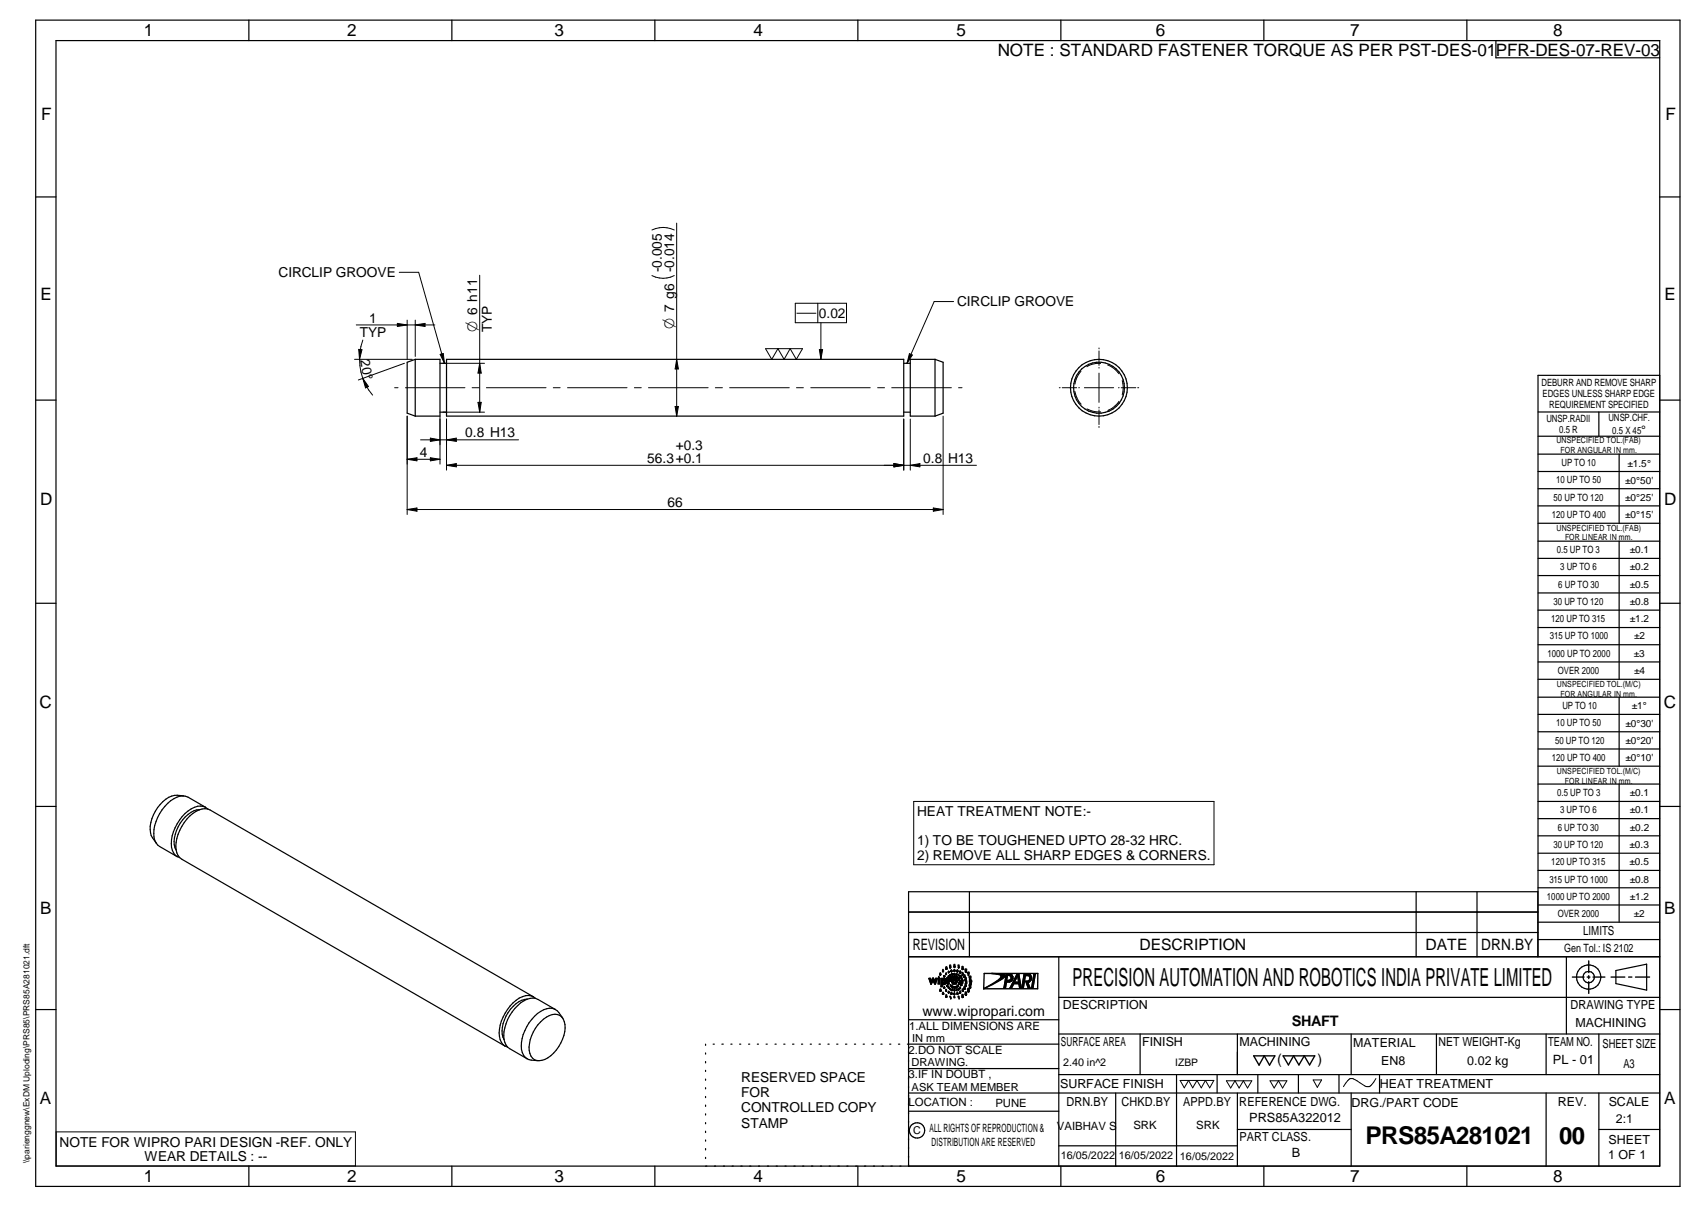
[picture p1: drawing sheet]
<svg xmlns="http://www.w3.org/2000/svg" width="420mm" height="297mm" viewBox="0 0 420 297" stroke-linecap="round" stroke-linejoin="round" font-family="sans-serif">
<g fill="none" stroke="#000" stroke-width=".3">
<path d="M8.8 5h405v287h-405zM13.8 10h395v277h-395zM61.3 5v5M111.3 5v5M161.3 5v5M211.3 5v5M261.3 5v5M311.3 5v5M361.3 5v5M368.4 10v4.2h40.4M8.8 48.5h5M408.8 48.5h5"/>
<path d="M8.8 98.5h5M102.3 88.4h6.1v14h-6.1M102.3 88.4l-2 .8v12.5l2 .7M102.3 88.4v14M108.4 89.4h1.6M110 88.4h112.6v14h-112.6zM222.6 89.4h1.6M230.3 88.4h-6.1v14h6.1M230.3 88.4v14M230.3 88.4l2 .8v12.5l-2 .7M408.8 98.5h5M408.8 92.4h-30v143.1"/>
<path d="M108.4 101.4h1.6M222.6 101.4h1.6M378.8 101.4h30M378.8 107.4h30M378.8 111.8h30M378.8 116h30M393.8 101.4v6M398.8 111.8v17M378.8 120.3h30M378.8 124.5h30M378.8 128.8h30M378.8 133.2h30"/>
<path d="M378.8 137.4h30M398.8 133.2v34M8.8 148.5h5M378.8 141.6h30M378.8 145.9h30M378.8 150.2h30M378.8 154.4h30M378.8 158.7h30M408.8 148.5h5M378.8 162.9h30M378.8 167.2h30M378.8 171.6h30"/>
<path d="M378.8 175.8h30M398.8 171.6v17M8.8 198.5h5M45.3 195.9a5.8 5.8 0 0 0-6.5 2.9 8.1 8.1 0 0 0-1.6 6.9l1.6 2.2 4.8 2.9M49.1 199.3a7.2 7.2 0 0 0-5.6 5.1 5.5 5.5 0 0 0-.1 4.8M50.6 198.7a3.9 3.9 0 0 0-4.3 .9 10.7 10.7 0 0 0-4.1 8.9 3.4 3.4 0 0 0 1.4 2.3M50.6 198.7l.6 .4M50.6 198.7l-4.3-2.5a5.1 5.1 0 0 0-5.7 2.3 9.9 9.9 0 0 0-2.5 8.3l.3 .6M51.2 199.1a6.3 6.3 0 0 0-5.8 3.3 9.1 9.1 0 0 0-1.9 7.5l.8 1.2 .5 .4 79.6 45.9M51.2 199.1l80.2 46.2M378.8 180.1h30M378.8 184.3h30"/>
<path d="M378.8 188.6h30M378.8 193h30M378.8 197.2h30M398.8 193v33.9M408.8 198.5h5M43.6 210.8l.6 .2M238.7 219.5v16M348.8 219.5v16M363.8 219.5v16M378.8 201.5h30M378.8 205.7h30M378.8 210h30"/>
<path d="M378.8 214.2h30M378.8 218.5h30M223.8 235.5h185M223.8 229.5h154.9M223.8 224.5h154.9M260.8 235.5v51.5M378.7 235.5v-16h-154.9v67.5M378.8 222.7h30M378.8 226.9h30M378.8 231.2h30M385.8 235.5v19M398 238.8l7.5-1.5v6.4l-7.5-1.6z"/>
<path d="M8.8 248.5h5M124.4 257.4l.6 .3M125 257.7l4.8 2.9M129.9 245.9a7.1 7.1 0 0 0-5.7 5.1 5.5 5.5 0 0 0 0 4.8M131.4 245.3a3.8 3.8 0 0 0-4.3 .9 10.7 10.7 0 0 0-4.1 8.9 3.1 3.1 0 0 0 1.4 2.3M131.4 245.3l.5 .4M131.9 245.7l4.9 2.8M131.9 245.7a4.9 4.9 0 0 0-4.4 1.8 9.9 9.9 0 0 0-3.2 9l.7 1.2M133.1 251.5a4.4 4.4 0 0 1 4.8-1.6 4.1 4.1 0 0 1 1 4.9 9 9 0 0 1-5.4 6.1 2.41 2.41 0 0 1-3.2-2.4 9.4 9.4 0 0 1 2.8-7zM138.6 250.5a3.6 3.6 0 0 0-3.2-2.4 7.9 7.9 0 0 0-5.7 4.5 7.6 7.6 0 0 0-.8 7.1l.9 .9M173.8 257v.3M173.8 259.1v.3"/>
<path d="M175.6 257h.3M177.8 257h.3M180 257h.3M182.1 257h.3M184.4 257h.2M186.5 257h.3M188.7 257h.3M190.9 257h.3M193 257h.3M195.2 257h.3M197.4 257h.3M199.5 257h.3"/>
<path d="M201.7 257h.3M203.9 257h.3M206.1 257h.3M208.2 257h.4M210.4 257h.3M212.6 257h.3M214.7 257h.4M216.9 257h.3M219.1 257h.3M221.3 257h.3M223.5 257h37.3M223.8 251h37"/>
<path d="M260.8 245.4h148M260.8 254.5h148M280.8 254.5v10M304.7 254.5v10M332.8 254.5v10M353.8 254.5v10M380.8 254.5v10M393.8 254.5v10M408.8 248.5h5M129.8 260.6l1 .3 1.7 .1M173.8 261.2v.4M173.8 263.4v.3"/>
<path d="M173.8 265.6v.3M173.8 267.7v.3M173.8 269.8v.3M173.8 271.9v.4M173.8 274.1v.3M173.8 276.3v.3M173.8 278.4v.3M223.8 269h185M223.8 263h37M223.8 273.5h37M260.8 264.5h148M274.8 269v18"/>
<path d="M289.8 264.5v22.5M299.8 264.5v4.5M304.7 278h28.1M304.7 269v18M309.8 264.5v4.5M319.8 264.5v4.5M329.8 264.5v4.5M332.8 269v18M339.8 264.5v4.5M380.8 269v18M393.8 269v18M393.8 278h15"/>
<path d="M61.3 287v5M111.3 287v5M161.3 287v5M173.8 280.5v.3M173.8 282.7v.3M173.8 284.8v.3M211.3 287v5M260.8 282h43.9M261.3 287v5M311.3 287v5M361.3 287v5"/>
<circle cx="270.7" cy="95.4" r="7"/>
<circle cx="270.7" cy="95.4" r="6.3"/>
<circle cx="391.3" cy="240.5" r="2.99"/>
<circle cx="391.3" cy="240.5" r="1.41"/>
<circle cx="225.9" cy="278.2" r="1.89"/>
</g>
<g fill="none" stroke="#000" stroke-width=".25">
<path d="M160.6 56.6a6.3 6.3 0 0 1 5.5 0M166.7 54.9v47.5M87.7 80h19.4M97.9 79.6l2.4 .4-2.4 .3zM98.3 67h4.8l6.4 22.4M100.3 78.8v9.6M102.3 78.8v8.9M102.3 80l2.4-.4v.7zM118.1 67.7v33.7M160.6 67.8a5.9 5.9 0 0 0 5.5 0M195.9 74.6h12.6v4.8h-12.6zM201.4 74.6v4.8"/>
<path d="M202.2 79.4v9M234.9 74.2h-4.8l-6.7 15.2M87.3 88.4h14.2M88.3 86l.8 .1-.5 2.3zM88.6 88.4l.3 3.2 .5 1.5M89.4 93.1l1.4 2-.8 .4zM89.4 83.7l-.5 1.6-.3 3.1M89.4 93.1l1.4 2.9 1 1.2M97.2 95.4h.8M99.6 89.4l-11.3 4.1M99.9 95.4h14.6M108.4 87.2l.8-.2 .3 2.4z"/>
<path d="M109.1 89.4h10.2M116.3 95.4h1.7M117.7 99h.8l-.4 2.4zM118.1 89.4l.4 2.4h-.8zM119.8 95.4h14.7M136.3 95.4h1.7M139.8 95.4h14.6M156.2 95.4h1.7M159.7 95.4h14.7M166.7 88.4l.4 2.4h-.8zM176.2 95.4h1.7M179.7 95.4h14.7"/>
<path d="M188.5 85.8h9.1l-1.5 2.6-1.5-2.6-1.5 2.6-1.5-2.6-1.5 2.6zM196.2 95.4h1.7M199.7 95.4h14.6M201.8 86h.8l-.4 2.4zM216.1 95.4h1.7M219.6 95.4h14.7M224 87l.7 .4-1.3 2zM236.1 95.4h.8M260.9 95.4h.2M261.6 95.4h3.6M264.7 96.4a6.2 6.2 0 0 0 1.6 3.1M265.7 95.4h.1"/>
<path d="M266.2 91.4a6.1 6.1 0 0 0-1.5 3.1M267.1 95.4h7.2M270.7 85.6v.3M270.7 86.4v3.5M270.7 90.4v.2M270.7 91.8v7.2M271 89.5a5.2 5.2 0 0 0-3.3 .8M272.8 89.8a5.6 5.6 0 0 1 2.8 2.2M275.5 95.4h.1M275.6 98.8a5.7 5.7 0 0 1-2.7 2.2M276.1 95.4h3.6M276.4 93.6a6.2 6.2 0 0 1 0 3.6"/>
<path d="M280.2 95.4h.2M100.3 113l2.4-.4v.8zM100.3 102.4v24.2M100.3 113h8.1M103.6 108.2h24.1M106 107.8l2.4 .4-2.4 .4zM106 112.6l2.4 .4-2.4 .4zM108.4 102.5v11.7M109.1 101.4h10.2M110 103.1v12.6M110 108.2l2.4-.4v.8zM110 114.5l2.4-.4v.8z"/>
<path d="M110 114.5h130.5M166.3 100h.8l-.4 2.4zM220.2 114.1l2.4 .4-2.4 .4zM222.6 103.1v12.6M224.2 103.1v12.6M224.2 114.5l2.4-.4v.8zM232.3 102.4v24.2M267.7 100.6a6.1 6.1 0 0 0 3.4 .8M270.7 100.2v.2M270.7 100.9v3.6M270.7 104.9v.3M272.9 101h.1"/>
<path d="M100.3 125.4l2.4-.4v.8zM100.3 125.4h132M229.9 125l2.4 .4-2.4 .4zM225 197.2h74v15.6h-74zM13.8 278.6h73.7v8.3h-73.7zM290.6 265.9h8.3l-1 1.8-1-1.8-1 1.8-1.1-1.8-1.1 1.8-1-1.8-1 1.8zM302 266h6.3l-1.1 1.8-1-1.8-1 1.8-1-1.8-1.1 1.8zM312.8 266h4.1l-1 1.8-1-1.8-1.1 1.8zM323.4 265.8h2.1l-1.1 1.8zM338.9 265.4l-.6 .9a1.71 1.71 0 0 1-1.9 1.1l-2.2-1.4a1.61 1.61 0 0 0-2.8 .6l-.5 .8"/>
</g>
<g fill="none" stroke="#000" stroke-width=".34">
<path d="M238.5 239.8h.1M242.4 239.6h13.2v3.7h-13.3zM244.3 239.6a5.7 5.7 0 0 1 3.2 .3v.4a7 7 0 0 1-3 2l-2.2 1a12.5 12.5 0 0 0 4.2-2.7v-.5a2.8 2.8 0 0 0-2.2-.5zM247.9 239.7h1a1.03 1.03 0 0 1 .6 1 1.03 1.03 0 0 1-.8 .9l-.8 .1-.3 1.5h-.3zM250.5 239.7h.4l.6 3.5h-.3l-.3-1.1h-1.2l-.6 1.1h-.4zM252.3 239.6h1.1a1.13 1.13 0 0 1 .6 1.2 1.13 1.13 0 0 1-.9 1l.6 1.4h-.4l-.7-1.7a.79 .79 0 0 0 1-.4 .79 .79 0 0 0-.2-1h-.9l-.5 3.1h-.3zM254.7 239.6h.3l-.6 3.6h-.3zM391.3 236.5v2.9M228.8 240.8h.3l.3 .7 .3-.8 .5 .8 .3-.7h.3l-.4 1.3-.6-.8-.5 .8zM231 240.8h.4v1.3h-.4zM232 241v-.2h-.3v2h.4v-.7a.66 .66 0 0 0 .9-.3M232.1 241.2v.5"/>
<path d="M232.1 240.8l-.1 .1M232.1 240.8h.7M232.3 241.1h.1M232.3 241.8l.1 .1M232.7 241.4v.1M232.9 240.9v.1M233 241l.1 .8M233.6 241v-.2h-.2v1.3h.3v-.8M233.9 240.7l-.1 .1M234 240.7h.1M234.3 240.8l-.1 .3M234.6 242a.7 .7 0 0 1-.1-.9 .7 .7 0 0 1 .9-.3 .7 .7 0 0 1 .3 .9l-.3 .3"/>
<path d="M234.7 241.3v.1M234.7 242.1h.7M235 241.8h.1M235 241.1h.1M235.4 241.3v.1M237.9 241.8h.1M238.5 243.8h.1M238.8 240.8h.1M238.9 242.9h.1M239 241.9v.1M239.1 241.9h.1M248.1 240h.5a.65 .65 0 0 1 .5 .7 .65 .65 0 0 1-.7 .6h-.5z"/>
<path d="M250.6 240l.3 1.7h-1.1zM308.8 259.8h5.2l-1.3 2.3-1.3-2.3-1.3 2.3zM316 259.8h7.8l-1.3 2.3-1.3-2.3-1.3 2.3-1.3-2.3-1.3 2.3zM387.3 240.5h2.8M390.9 240.5h.7M391.3 240.1v.7M391.3 241.6v2.9M392.3 240.5h3M396.8 240.5h3.4M401.1 240.5h.8M402.8 240.5h3.5"/>
</g>
<g fill="#000">
<path d="M97.9 79.6l2.4 .4-2.4 .3zM102.3 80l2.4-.4v.7zM88.3 86l.8 .1-.5 2.3zM89.4 93.1l1.4 2-.8 .4zM108.4 87.2l.8-.2 .3 2.4zM118.1 89.4l.4 2.4h-.8zM117.7 99h.8l-.4 2.4zM166.7 88.4l.4 2.4h-.8zM201.8 86h.8l-.4 2.4zM224 87l.7 .4-1.3 2zM100.3 113l2.4-.4v.8zM106 107.8l2.4 .4-2.4 .4z"/>
<path d="M106 112.6l2.4 .4-2.4 .4zM110 108.2l2.4-.4v.8zM110 114.5l2.4-.4v.8zM166.3 100h.8l-.4 2.4zM220.2 114.1l2.4 .4-2.4 .4zM224.2 114.5l2.4-.4v.8zM100.3 125.4l2.4-.4v.8zM229.9 125l2.4 .4-2.4 .4z"/>
<path d="M232.9 239.3h.2l.1 .2-.3 .1z" fill-rule="evenodd"/>
<path d="M233.5 239.9l.3 .2-.2 .1z" fill-rule="evenodd"/>
<path d="M233.9 239.7l.3-.1v.2z" fill-rule="evenodd"/>
<path d="M236.3 238.9v-.1a.23 .23 0 0 1 .4 0 .23 .23 0 0 1-.1 .4h-.2z" fill-rule="evenodd"/>
<path d="M254.7 239.6h.3l-.6 3.6h-.3z" fill-rule="evenodd"/>
<path d="M228.8 240.8h.3l.3 .7 .3-.8 .5 .8 .3-.7h.3l-.4 1.3-.6-.8-.5 .8z" fill-rule="evenodd"/>
<path d="M231 240.8h.4v1.3h-.4z" fill-rule="evenodd"/>
<path d="M231.7 240.8v2h.4v-.7a.73 .73 0 0 0 1-.4 .73 .73 0 0 0-.5-1l-.6 .3v-.2zM232.1 241.2a.35 .35 0 0 1 .5 0 .35 .35 0 0 1 0 .5 .35 .35 0 0 1-.5 0z" fill-rule="evenodd"/>
<path d="M233.5 243.8h.3v.2l-.3 .1z" fill-rule="evenodd"/>
<path d="M233.5 242.8l.2-.1 .1 .2z" fill-rule="evenodd"/>
<path d="M233.4 240.8h.2v.2l.3-.3 .4 .1-.1 .3-.5 .1v.9h-.3z" fill-rule="evenodd"/>
<path d="M234 242.3l.2 .1z" fill-rule="evenodd"/>
<path d="M234.3 240.3l.2 .1z" fill-rule="evenodd"/>
<path d="M234.3 242.5l.2 .2z" fill-rule="evenodd"/>
<path d="M234.9 243.4l.3-.1v.2l-.2 .1z" fill-rule="evenodd"/>
<path d="M234.9 242.7h.2l.1 .2z" fill-rule="evenodd"/>
<path d="M235.3 240.1l.2 .2-.2-.1z" fill-rule="evenodd"/>
<path d="M235.3 242.7l.2-.1v.2h-.2z" fill-rule="evenodd"/>
<path d="M235.6 242.5h.2v.2h-.2z" fill-rule="evenodd"/>
<path d="M234.4 241.5a.69 .69 0 0 0 1.3 0 .69 .69 0 0 0-1.3 0zM234.7 241.3a.41 .41 0 0 1 .7 0l-.1 .5a.39 .39 0 0 1-.5 0 .39 .39 0 0 1-.1-.5z" fill-rule="evenodd"/>
<path d="M235.9 245.1a.31 .31 0 0 1 .4 0 .31 .31 0 0 1-.1 .5l-.4-.1z" fill-rule="evenodd"/>
<path d="M235.9 242.3h.2v.1l-.2 .1z" fill-rule="evenodd"/>
<path d="M236 240.7h.3v.1l-.2 .1z" fill-rule="evenodd"/>
<path d="M236.3 241h.2l-.1 .3-.2-.1z" fill-rule="evenodd"/>
<path d="M236.6 240.3l.3-.1 .1 .3a.22 .22 0 0 1-.3 .1 .22 .22 0 0 1-.1-.3z" fill-rule="evenodd"/>
<path d="M244.3 239.6l2.7 .1 .5 .2 .1 .3-.6 .6-1.6 1-3.1 1.5 3.3-1.9a1.35 1.35 0 0 0 .9-1.2v-.1a2.8 2.8 0 0 0-2.2-.5z" fill-rule="evenodd"/>
<path d="M247.9 239.7l-.6 3.5h.3l.3-1.5 .8-.1a1.04 1.04 0 0 0 .8-.9 1.04 1.04 0 0 0-.6-1zM248.1 240h.5a.65 .65 0 0 1 .5 .7 .65 .65 0 0 1-.7 .6h-.5z" fill-rule="evenodd"/>
<path d="M250.5 239.7l-1.8 3.5h.4l.6-1.1h1.2l.3 1.1h.3l-.6-3.5zM250.6 240l.3 1.7h-1.1z" fill-rule="evenodd"/>
<path d="M252.3 239.6h1.1a1.14 1.14 0 0 1 .6 1.2 1.14 1.14 0 0 1-.9 1l.6 1.4h-.4l-.7-1.7a.79 .79 0 0 0 1-.4 .79 .79 0 0 0-.2-1h-.9l-.5 3.1h-.3z" fill-rule="evenodd"/>
<circle cx="231.6" cy="239.5" r=".22"/>
<circle cx="232.2" cy="238.6" r=".21"/>
<circle cx="233.1" cy="238" r=".27"/>
<circle cx="233.6" cy="239" r=".14"/>
<circle cx="234" cy="237.6" r=".31"/>
<circle cx="234.3" cy="238.7" r=".2"/>
<circle cx="234.5" cy="239.5" r=".13"/>
<circle cx="235" cy="237.5" r=".29"/>
<circle cx="235.1" cy="238.6" r=".19"/>
<circle cx="235.1" cy="239.5" r=".14"/>
<circle cx="235.6" cy="239.5" r=".14"/>
<circle cx="235.8" cy="238.7" r=".21"/>
<circle cx="236.1" cy="239.7" r=".16"/>
<circle cx="236.1" cy="237.6" r=".3"/>
<circle cx="237.1" cy="238" r=".34"/>
<circle cx="237.1" cy="239.4" r=".25"/>
<circle cx="237.9" cy="238.7" r=".38"/>
<circle cx="238.5" cy="239.4" r=".4"/>
<circle cx="231.2" cy="240.4" r=".19"/>
<circle cx="231.6" cy="243.5" r=".24"/>
<circle cx="232.3" cy="244.2" r=".24"/>
<circle cx="232.5" cy="242.8" r=".12"/>
<circle cx="232.6" cy="240" r=".11"/>
<circle cx="233" cy="243.5" r=".14"/>
<circle cx="233" cy="244.9" r=".26"/>
<circle cx="233.3" cy="242.4" r=".13"/>
<circle cx="233.4" cy="240.5" r=".12"/>
<circle cx="234" cy="245.3" r=".28"/>
<circle cx="234.1" cy="243.2" r=".14"/>
<circle cx="234.1" cy="240.5" r=".09"/>
<circle cx="234.3" cy="244.2" r=".21"/>
<circle cx="234.5" cy="243.4" r=".15"/>
<circle cx="234.7" cy="240.2" r=".1"/>
<circle cx="234.7" cy="242.7" r=".09"/>
<circle cx="235" cy="244.3" r=".2"/>
<circle cx="235.1" cy="240.1" r=".13"/>
<circle cx="235.1" cy="245.4" r=".3"/>
<circle cx="235.6" cy="243.4" r=".14"/>
<circle cx="235.7" cy="240.3" r=".12"/>
<circle cx="235.8" cy="244.2" r=".25"/>
<circle cx="236" cy="240.5" r=".11"/>
<circle cx="236" cy="243.2" r=".18"/>
<circle cx="236.2" cy="242.1" r=".14"/>
<circle cx="236.3" cy="241.8" r=".16"/>
<circle cx="236.4" cy="241.5" r=".14"/>
<circle cx="236.4" cy="242.9" r=".19"/>
<circle cx="236.5" cy="240" r=".18"/>
<circle cx="236.5" cy="243.9" r=".25"/>
<circle cx="236.8" cy="242.4" r=".21"/>
<circle cx="237" cy="240.9" r=".24"/>
<circle cx="237" cy="242" r=".23"/>
<circle cx="237.1" cy="241.4" r=".22"/>
<circle cx="237.1" cy="244.9" r=".34"/>
<circle cx="237.1" cy="243.5" r=".27"/>
<circle cx="237.5" cy="242.9" r=".26"/>
<circle cx="237.5" cy="240" r=".28"/>
<circle cx="237.8" cy="242.2" r=".29"/>
<circle cx="237.8" cy="240.7" r=".33"/>
<circle cx="237.9" cy="244.3" r=".34"/>
<circle cx="237.9" cy="241.5" r=".35"/>
<circle cx="238.5" cy="243.4" r=".39"/>
<circle cx="238.9" cy="242.5" r=".42"/>
<circle cx="238.9" cy="240.4" r=".42"/>
<circle cx="239.1" cy="241.5" r=".47"/>
</g>
<g fill="#000">
<circle cx="231.5" cy="239.7" r=".17"/>
<circle cx="231.6" cy="239.7" r=".17"/>
<circle cx="231.7" cy="239.6" r=".17"/>
<circle cx="232.1" cy="238.8" r=".17"/>
<circle cx="232.2" cy="238.8" r=".17"/>
<circle cx="232.3" cy="238.8" r=".17"/>
<circle cx="232.4" cy="238.8" r=".17"/>
<circle cx="232.9" cy="238.3" r=".17"/>
<circle cx="233" cy="239.6" r=".17"/>
<circle cx="233" cy="238.3" r=".17"/>
<circle cx="233.1" cy="239.6" r=".17"/>
<circle cx="233.1" cy="238.3" r=".17"/>
<circle cx="233.2" cy="238.3" r=".17"/>
<circle cx="233.2" cy="238.2" r=".17"/>
<circle cx="233.6" cy="239.1" r=".17"/>
<circle cx="233.7" cy="239.1" r=".17"/>
<circle cx="233.9" cy="237.9" r=".17"/>
<circle cx="234" cy="237.9" r=".17"/>
<circle cx="234" cy="239.9" r=".17"/>
<circle cx="234.1" cy="237.9" r=".17"/>
<circle cx="234.1" cy="239.9" r=".17"/>
<circle cx="234.2" cy="238.8" r=".17"/>
<circle cx="234.3" cy="238.8" r=".17"/>
<circle cx="234.3" cy="238.9" r=".17"/>
<circle cx="234.4" cy="238.8" r=".17"/>
<circle cx="234.5" cy="239.6" r=".17"/>
<circle cx="234.6" cy="239.6" r=".17"/>
<circle cx="235" cy="238.8" r=".17"/>
<circle cx="235" cy="237.7" r=".17"/>
<circle cx="235" cy="239.6" r=".17"/>
<circle cx="235" cy="237.8" r=".17"/>
<circle cx="235.1" cy="239.6" r=".17"/>
<circle cx="235.1" cy="237.8" r=".17"/>
<circle cx="235.1" cy="238.8" r=".17"/>
<circle cx="235.1" cy="237.7" r=".17"/>
<circle cx="235.2" cy="238.8" r=".17"/>
<circle cx="235.2" cy="237.7" r=".17"/>
<circle cx="235.5" cy="239.6" r=".17"/>
<circle cx="235.6" cy="239.6" r=".17"/>
<circle cx="235.6" cy="239.7" r=".17"/>
<circle cx="235.7" cy="238.9" r=".17"/>
<circle cx="235.8" cy="238.9" r=".17"/>
<circle cx="235.9" cy="238.9" r=".17"/>
<circle cx="236" cy="239.9" r=".17"/>
<circle cx="236" cy="237.9" r=".17"/>
<circle cx="236.1" cy="237.9" r=".17"/>
<circle cx="236.1" cy="239.9" r=".17"/>
<circle cx="236.2" cy="237.9" r=".17"/>
<circle cx="236.4" cy="239.2" r=".17"/>
<circle cx="236.5" cy="239.2" r=".17"/>
<circle cx="236.6" cy="239.2" r=".17"/>
<circle cx="237" cy="239.6" r=".17"/>
<circle cx="237" cy="238.3" r=".17"/>
<circle cx="237" cy="239.7" r=".17"/>
<circle cx="237.1" cy="239.7" r=".17"/>
<circle cx="237.1" cy="238.3" r=".17"/>
<circle cx="237.2" cy="238.3" r=".17"/>
<circle cx="237.2" cy="239.6" r=".17"/>
<circle cx="237.8" cy="239" r=".17"/>
<circle cx="237.9" cy="239" r=".17"/>
<circle cx="238" cy="239" r=".17"/>
<circle cx="238.5" cy="239.8" r=".17"/>
<circle cx="231.2" cy="240.5" r=".17"/>
<circle cx="231.3" cy="240.5" r=".17"/>
<circle cx="231.5" cy="243.6" r=".17"/>
<circle cx="231.6" cy="243.7" r=".17"/>
<circle cx="231.7" cy="243.6" r=".17"/>
<circle cx="231.7" cy="243.7" r=".17"/>
<circle cx="232" cy="241" r=".17"/>
<circle cx="232.1" cy="240.8" r=".17"/>
<circle cx="232.1" cy="241.7" r=".17"/>
<circle cx="232.1" cy="244.5" r=".17"/>
<circle cx="232.1" cy="241.2" r=".17"/>
<circle cx="232.1" cy="244.4" r=".17"/>
<circle cx="232.1" cy="241.8" r=".17"/>
<circle cx="232.2" cy="244.5" r=".17"/>
<circle cx="232.2" cy="241.2" r=".17"/>
<circle cx="232.2" cy="241.8" r=".17"/>
<circle cx="232.2" cy="241.1" r=".17"/>
<circle cx="232.3" cy="241.1" r=".17"/>
<circle cx="232.3" cy="244.5" r=".17"/>
<circle cx="232.3" cy="242.2" r=".17"/>
<circle cx="232.4" cy="244.4" r=".17"/>
<circle cx="232.4" cy="241.9" r=".17"/>
<circle cx="232.4" cy="241.1" r=".17"/>
<circle cx="232.4" cy="241.8" r=".17"/>
<circle cx="232.5" cy="241.8" r=".17"/>
<circle cx="232.5" cy="241.1" r=".17"/>
<circle cx="232.5" cy="240.1" r=".17"/>
<circle cx="232.5" cy="241.2" r=".17"/>
<circle cx="232.5" cy="243" r=".17"/>
<circle cx="232.6" cy="243" r=".17"/>
<circle cx="232.6" cy="240.1" r=".17"/>
<circle cx="232.6" cy="241.8" r=".17"/>
<circle cx="232.6" cy="241.2" r=".17"/>
<circle cx="232.6" cy="241.7" r=".17"/>
<circle cx="232.7" cy="240.1" r=".17"/>
<circle cx="232.7" cy="241.3" r=".17"/>
<circle cx="232.7" cy="241.7" r=".17"/>
<circle cx="232.7" cy="241.6" r=".17"/>
<circle cx="232.7" cy="241.5" r=".17"/>
<circle cx="232.7" cy="241.4" r=".17"/>
<circle cx="232.7" cy="242.1" r=".17"/>
<circle cx="232.8" cy="240.8" r=".17"/>
<circle cx="232.9" cy="241" r=".17"/>
<circle cx="233" cy="243.6" r=".17"/>
<circle cx="233" cy="245.2" r=".17"/>
<circle cx="233" cy="241.9" r=".17"/>
<circle cx="233.1" cy="241.8" r=".17"/>
<circle cx="233.1" cy="243.6" r=".17"/>
<circle cx="233.1" cy="245.2" r=".17"/>
<circle cx="233.2" cy="245.2" r=".17"/>
<circle cx="233.3" cy="240.6" r=".17"/>
<circle cx="233.3" cy="242.5" r=".17"/>
<circle cx="233.4" cy="240.6" r=".17"/>
<circle cx="233.4" cy="242.5" r=".17"/>
<circle cx="233.4" cy="240.5" r=".17"/>
<circle cx="233.6" cy="244.1" r=".17"/>
<circle cx="233.6" cy="240.2" r=".17"/>
<circle cx="233.6" cy="241" r=".17"/>
<circle cx="233.6" cy="243" r=".17"/>
<circle cx="233.6" cy="240.9" r=".17"/>
<circle cx="233.7" cy="240.2" r=".17"/>
<circle cx="233.7" cy="244.1" r=".17"/>
<circle cx="233.7" cy="240.9" r=".17"/>
<circle cx="233.7" cy="243" r=".17"/>
<circle cx="233.7" cy="241.2" r=".17"/>
<circle cx="233.7" cy="240.8" r=".17"/>
<circle cx="233.8" cy="241.2" r=".17"/>
<circle cx="233.8" cy="240.8" r=".17"/>
<circle cx="233.8" cy="241.1" r=".17"/>
<circle cx="233.9" cy="241.1" r=".17"/>
<circle cx="233.9" cy="240.7" r=".17"/>
<circle cx="234" cy="240.7" r=".17"/>
<circle cx="234" cy="241.1" r=".17"/>
<circle cx="234" cy="243.3" r=".17"/>
<circle cx="234.1" cy="240.6" r=".17"/>
<circle cx="234.1" cy="243.3" r=".17"/>
<circle cx="234.1" cy="242.4" r=".17"/>
<circle cx="234.1" cy="241.1" r=".17"/>
<circle cx="234.1" cy="245.5" r=".17"/>
<circle cx="234.1" cy="240.7" r=".17"/>
<circle cx="234.2" cy="242.4" r=".17"/>
<circle cx="234.2" cy="240.8" r=".17"/>
<circle cx="234.2" cy="245.5" r=".17"/>
<circle cx="234.2" cy="241.1" r=".17"/>
<circle cx="234.2" cy="244.4" r=".17"/>
<circle cx="234.3" cy="244.4" r=".17"/>
<circle cx="234.3" cy="240.8" r=".17"/>
<circle cx="234.3" cy="240.4" r=".17"/>
<circle cx="234.4" cy="244.4" r=".17"/>
<circle cx="234.4" cy="242.7" r=".17"/>
<circle cx="234.4" cy="240.4" r=".17"/>
<circle cx="234.5" cy="243.5" r=".17"/>
<circle cx="234.6" cy="243.5" r=".17"/>
<circle cx="234.6" cy="241.9" r=".17"/>
<circle cx="234.6" cy="240.9" r=".17"/>
<circle cx="234.7" cy="241.5" r=".17"/>
<circle cx="234.7" cy="240.3" r=".17"/>
<circle cx="234.7" cy="242.8" r=".17"/>
<circle cx="234.7" cy="241.3" r=".17"/>
<circle cx="234.7" cy="241.6" r=".17"/>
<circle cx="234.7" cy="242.1" r=".17"/>
<circle cx="234.7" cy="241.4" r=".17"/>
<circle cx="234.8" cy="242.8" r=".17"/>
<circle cx="234.8" cy="241.2" r=".17"/>
<circle cx="234.8" cy="241.7" r=".17"/>
<circle cx="234.8" cy="241.8" r=".17"/>
<circle cx="234.9" cy="241.1" r=".17"/>
<circle cx="234.9" cy="241.8" r=".17"/>
<circle cx="235" cy="245.2" r=".17"/>
<circle cx="235" cy="244.5" r=".17"/>
<circle cx="235" cy="241.1" r=".17"/>
<circle cx="235" cy="243.6" r=".17"/>
<circle cx="235" cy="240.2" r=".17"/>
<circle cx="235" cy="242.9" r=".17"/>
<circle cx="235.1" cy="244.5" r=".17"/>
<circle cx="235.1" cy="243.6" r=".17"/>
<circle cx="235.1" cy="242.9" r=".17"/>
<circle cx="235.1" cy="240.2" r=".17"/>
<circle cx="235.1" cy="241.8" r=".17"/>
<circle cx="235.1" cy="241.1" r=".17"/>
<circle cx="235.2" cy="241.1" r=".17"/>
<circle cx="235.2" cy="241.8" r=".17"/>
<circle cx="235.3" cy="241.8" r=".17"/>
<circle cx="235.3" cy="241.2" r=".17"/>
<circle cx="235.3" cy="241.7" r=".17"/>
<circle cx="235.4" cy="242.8" r=".17"/>
<circle cx="235.4" cy="240.3" r=".17"/>
<circle cx="235.4" cy="241.6" r=".17"/>
<circle cx="235.4" cy="241.3" r=".17"/>
<circle cx="235.4" cy="241.5" r=".17"/>
<circle cx="235.4" cy="240.9" r=".17"/>
<circle cx="235.4" cy="242" r=".17"/>
<circle cx="235.6" cy="243.5" r=".17"/>
<circle cx="235.6" cy="241.9" r=".17"/>
<circle cx="235.7" cy="240.4" r=".17"/>
<circle cx="235.7" cy="242.7" r=".17"/>
<circle cx="235.7" cy="244.4" r=".17"/>
<circle cx="235.8" cy="244.4" r=".17"/>
<circle cx="235.9" cy="244.4" r=".17"/>
<circle cx="236" cy="240.7" r=".17"/>
<circle cx="236" cy="240.6" r=".17"/>
<circle cx="236" cy="242.5" r=".17"/>
<circle cx="236" cy="243.3" r=".17"/>
<circle cx="236.1" cy="243.3" r=".17"/>
<circle cx="236.1" cy="242" r=".17"/>
<circle cx="236.2" cy="240.7" r=".17"/>
<circle cx="236.2" cy="242" r=".17"/>
<circle cx="236.2" cy="241.9" r=".17"/>
<circle cx="236.2" cy="240.9" r=".17"/>
<circle cx="236.2" cy="245.6" r=".17"/>
<circle cx="236.3" cy="241.9" r=".17"/>
<circle cx="236.3" cy="242" r=".17"/>
<circle cx="236.3" cy="240.9" r=".17"/>
<circle cx="236.3" cy="241.3" r=".17"/>
<circle cx="236.3" cy="241.6" r=".17"/>
<circle cx="236.4" cy="240.2" r=".17"/>
<circle cx="236.4" cy="241.9" r=".17"/>
<circle cx="236.4" cy="241.2" r=".17"/>
<circle cx="236.4" cy="241.6" r=".17"/>
<circle cx="236.4" cy="241.3" r=".17"/>
<circle cx="236.4" cy="243" r=".17"/>
<circle cx="236.4" cy="244.2" r=".17"/>
<circle cx="236.5" cy="240.2" r=".17"/>
<circle cx="236.5" cy="244.2" r=".17"/>
<circle cx="236.5" cy="243" r=".17"/>
<circle cx="236.7" cy="242.3" r=".17"/>
<circle cx="236.7" cy="240.2" r=".17"/>
<circle cx="236.8" cy="242.3" r=".17"/>
<circle cx="236.8" cy="240.7" r=".17"/>
<circle cx="236.8" cy="242.2" r=".17"/>
<circle cx="236.8" cy="240.2" r=".17"/>
<circle cx="236.8" cy="241.8" r=".17"/>
<circle cx="236.8" cy="240.6" r=".17"/>
<circle cx="236.9" cy="241.7" r=".17"/>
<circle cx="236.9" cy="241.1" r=".17"/>
<circle cx="236.9" cy="245.2" r=".17"/>
<circle cx="236.9" cy="241.2" r=".17"/>
<circle cx="237" cy="241.2" r=".17"/>
<circle cx="237" cy="245.2" r=".17"/>
<circle cx="237" cy="241.7" r=".17"/>
<circle cx="237" cy="243.7" r=".17"/>
<circle cx="237" cy="241.1" r=".17"/>
<circle cx="237.1" cy="243.7" r=".17"/>
<circle cx="237.1" cy="241.7" r=".17"/>
<circle cx="237.1" cy="241.2" r=".17"/>
<circle cx="237.1" cy="241.1" r=".17"/>
<circle cx="237.1" cy="245.2" r=".17"/>
<circle cx="237.2" cy="243.7" r=".17"/>
<circle cx="237.2" cy="245.2" r=".17"/>
<circle cx="237.4" cy="243.2" r=".17"/>
<circle cx="237.4" cy="240.3" r=".17"/>
<circle cx="237.5" cy="240.3" r=".17"/>
<circle cx="237.5" cy="243.2" r=".17"/>
<circle cx="237.6" cy="240.3" r=".17"/>
<circle cx="237.6" cy="243.2" r=".17"/>
<circle cx="237.6" cy="243.1" r=".17"/>
<circle cx="237.7" cy="240.2" r=".17"/>
<circle cx="237.7" cy="241" r=".17"/>
<circle cx="237.7" cy="242.5" r=".17"/>
<circle cx="237.7" cy="244.6" r=".17"/>
<circle cx="237.8" cy="244.6" r=".17"/>
<circle cx="237.8" cy="241" r=".17"/>
<circle cx="237.8" cy="242.5" r=".17"/>
<circle cx="237.8" cy="241.8" r=".17"/>
<circle cx="237.9" cy="241" r=".17"/>
<circle cx="237.9" cy="242.5" r=".17"/>
<circle cx="237.9" cy="241.8" r=".17"/>
<circle cx="237.9" cy="244.6" r=".17"/>
<circle cx="237.9" cy="242.4" r=".17"/>
<circle cx="238" cy="244.6" r=".17"/>
<circle cx="238" cy="241" r=".17"/>
<circle cx="238.1" cy="241.8" r=".17"/>
<circle cx="238.4" cy="243.8" r=".17"/>
<circle cx="238.5" cy="243.8" r=".17"/>
<circle cx="238.6" cy="243.8" r=".17"/>
<circle cx="238.7" cy="243.8" r=".17"/>
<circle cx="238.8" cy="240.8" r=".17"/>
<circle cx="238.8" cy="242.9" r=".17"/>
<circle cx="238.9" cy="242.9" r=".17"/>
<circle cx="238.9" cy="241.9" r=".17"/>
<circle cx="239" cy="241.9" r=".17"/>
<circle cx="239" cy="240.8" r=".17"/>
<circle cx="239" cy="242.9" r=".17"/>
<circle cx="239.1" cy="241.9" r=".17"/>
<circle cx="239.2" cy="241.9" r=".17"/>
</g>
<text font-size="6.1" x="264.1" y="242.6">PRECISION AUTOMATION AND ROBOTICS INDIA PRIVATE LIMITED</text>
<text font-size="6" x="336.3" y="281.6">PRS85A281021</text>
<text font-size="5.9" x="384" y="281.6">00</text>
<g font-size="4.2">
<text x="35.4" y="9">1</text>
<text x="85.5" y="8.9">2</text>
<text x="136.6" y="9">3</text>
<text x="185.6" y="9">4</text>
<text x="235.6" y="9">5</text>
<text x="284.6" y="8.8">6</text>
<text x="332.6" y="9">7</text>
<text x="382.6" y="9">8</text>
<text x="245.7" y="13.8">NOTE : STANDARD FASTENER TORQUE AS PER PST-DES-01</text>
<text x="368.4" y="13.7">PFR-DES-07-REV-03</text>
<text x="10.1" y="29.6">F</text>
<text x="410.2" y="29.6">F</text>
<text x="9.9" y="73.9">E</text>
<text x="409.9" y="73.9">E</text>
<text x="9.9" y="124.2">D</text>
<text x="409.9" y="124.2">D</text>
<text x="9.7" y="174.3">C</text>
<text x="409.7" y="174.3">C</text>
<text x="9.9" y="225">B</text>
<text x="409.8" y="225">B</text>
<text x="9.8" y="271.7">A</text>
<text x="409.8" y="271.7">A</text>
<text x="35.4" y="291">1</text>
<text x="85.5" y="290.9">2</text>
<text x="136.6" y="291">3</text>
<text x="185.6" y="291">4</text>
<text x="235.6" y="291">5</text>
<text x="284.6" y="290.8">6</text>
<text x="332.6" y="291">7</text>
<text x="382.6" y="291">8</text>
</g>
<g font-size="3.9">
<text x="224.8" y="233.8">REVISION</text>
<text x="280.7" y="233.8">DESCRIPTION</text>
<text x="351.1" y="233.8">DATE</text>
<text x="364.8" y="233.8">DRN.BY</text>
</g>
<g font-size="3.7">
<text x="117.5" y="81.7" transform="rotate(-90 117.5 81.7)">O 6 h11</text>
<text x="166.1" y="81" transform="rotate(-90 166.1 81)">O 7 g6</text>
<text x="196.1" y="78.2">t</text>
</g>
<text font-size="3.6" x="318.2" y="252.6">SHAFT</text>
<g font-size="3.5">
<text x="227.2" y="250">www.wipropari.com</text>
<text x="314.5" y="261.8">(</text>
<text x="324.5" y="261.8">)</text>
</g>
<g font-size="3.4">
<text x="68.6" y="68.2">CIRCLIP GROOVE</text>
<text x="163" y="67" transform="rotate(-90 163 67)">-0.005</text>
<text x="166.1" y="67" transform="rotate(-90 166.1 67)">-0.014</text>
<text x="235.7" y="75.4">CIRCLIP GROOVE</text>
<text x="88.6" y="83">TYP</text>
<text x="90.9" y="79.4">1</text>
<text x="121.1" y="81.7" transform="rotate(-90 121.1 81.7)">TYP</text>
<text x="201.7" y="78.2">0.02</text>
<text x="88.7" y="88.6" transform="rotate(80 88.7 88.6)">20°</text>
<text x="114.6" y="107.6">0.8 H13</text>
<text x="103.4" y="112.4">4</text>
<text x="159.4" y="113.9">56.3+0.1</text>
<text x="166.5" y="110.8">+0.3</text>
<text x="227.4" y="113.9">0.8 H13</text>
<text x="164.4" y="124.8">66</text>
<text x="225.9" y="200.8">HEAT TREATMENT NOTE:-</text>
<text x="225.9" y="208">1) TO BE TOUGHENED UPTO 28-32 HRC.</text>
<text x="225.9" y="211.6">2) REMOVE ALL SHARP EDGES &amp; CORNERS.</text>
<text x="182.6" y="266.2">RESERVED SPACE</text>
<text x="182.6" y="270">FOR</text>
<text x="182.6" y="273.7">CONTROLLED COPY</text>
<text x="182.6" y="277.5">STAMP</text>
<text x="14.7" y="282.2">NOTE FOR WIPRO PARI DESIGN -REF. ONLY</text>
<text x="35.6" y="285.8">WEAR DETAILS : --</text>
</g>
<g font-size="3.1">
<text x="389.9" y="230.2">LIMITS</text>
<text x="261.7" y="248.3">DESCRIPTION</text>
<text x="386.8" y="248.4">DRAWING TYPE</text>
<text x="261.3" y="257.5">SURFACE AREA</text>
<text x="281.3" y="257.5">FINISH</text>
<text x="305.3" y="257.5">MACHINING</text>
<text x="333.3" y="257.6">MATERIAL</text>
<text x="354.3" y="257.4">NET WEIGHT-Kg</text>
<text x="381.3" y="257.4">TEAM NO.</text>
<text x="388" y="252.8">MACHINING</text>
<text x="394.7" y="257.9">SHEET SIZE</text>
<text x="340.2" y="262.1">EN8</text>
<text x="361.3" y="262.1">0.02 kg</text>
<text x="382.4" y="262">PL - 01</text>
<text x="399.8" y="262.8">A3</text>
<text x="261.1" y="267.7">SURFACE FINISH</text>
<text x="339.8" y="267.8">HEAT TREATMENT</text>
<text x="262.6" y="272.2">DRN.BY</text>
<text x="276.2" y="272.1">CHKD.BY</text>
<text x="291.4" y="272.2">APPD.BY</text>
<text x="305.2" y="272.1">REFERENCE DWG.</text>
<text x="332.9" y="272.4">DRG./PART CODE</text>
<text x="383.7" y="272.2">REV.</text>
<text x="396.2" y="272.3">SCALE</text>
<text x="305.3" y="280.8">PART CLASS.</text>
<text x="307.7" y="276.2">PRS85A322012</text>
<text x="396.1" y="281.4">SHEET</text>
<text x="397.9" y="276.4">2:1</text>
<text x="318.1" y="284.7">B</text>
<text x="396.1" y="285.3">1 OF 1</text>
</g>
<text font-size="3" x="404.2" y="106.8">°</text>
<g font-size="2.8">
<text x="385.2" y="234.4">Gen Tol.: IS 2102</text>
<text x="223.9" y="253.4">1.ALL DIMENSIONS ARE</text>
<text x="223.8" y="259.3">2.DO NOT SCALE</text>
<text x="223.8" y="265.4">3.IF IN DOUBT ,</text>
<text x="223.8" y="272.2">LOCATION :</text>
<text x="245.1" y="272.4">PUNE</text>
<text x="228.9" y="278.7">ALL RIGHTS OF REPRODUCTION &amp;</text>
<text x="260.3" y="278">VAIBHAV S</text>
<text x="279.1" y="277.7">SRK</text>
<text x="294.6" y="277.9">SRK</text>
<text x="229.4" y="282.1">DISTRIBUTION ARE RESERVED</text>
</g>
<g font-size="2.7">
<text x="224.7" y="256.4">IN mm</text>
<text x="224.5" y="262.4">DRAWING.</text>
<text x="261.8" y="262.3">2.40 in^2</text>
<text x="224.5" y="268.4">ASK TEAM MEMBER</text>
<text x="224.9" y="279.2">C</text>
<text x="261.3" y="285.2">16/05/2022</text>
<text x="275.6" y="285.2">16/05/2022</text>
<text x="290.6" y="285.4">16/05/2022</text>
</g>
<g font-size="2.5">
<text x="379.6" y="95">DEBURR AND REMOVE SHARP</text>
<text x="379.9" y="97.7">EDGES UNLESS SHARP EDGE</text>
<text x="381.5" y="100.5">REQUIREMENT SPECIFIED</text>
<text x="380.9" y="103.8">UNSP.RADII</text>
<text x="384" y="106.6">0.5 R</text>
<text x="396.1" y="103.6">UNSP.CHF.</text>
<text x="397.1" y="106.8">0.5 X 45</text>
<text x="383.2" y="119">10 UP TO 50</text>
<text x="384.6" y="114.7">UP TO 10</text>
<text x="400.3" y="119">±0°50'</text>
<text x="400.8" y="114.8">±1.5°</text>
<text x="382.6" y="123.2">50 UP TO 120</text>
<text x="400.3" y="123.2">±0°25'</text>
<text x="382.2" y="127.4">120 UP TO 400</text>
<text x="400.3" y="127.4">±0°15'</text>
<text x="383.4" y="136.1">0.5 UP TO 3</text>
<text x="401.4" y="136.1">±0.1</text>
<text x="384.2" y="140.4">3 UP TO 6</text>
<text x="401.4" y="140.3">±0.2</text>
<text x="382.6" y="148.8">30 UP TO 120</text>
<text x="383.8" y="144.6">6 UP TO 30</text>
<text x="401.4" y="148.9">±0.8</text>
<text x="401.4" y="144.7">±0.5</text>
<text x="382" y="153.1">120 UP TO 315</text>
<text x="401.4" y="153.1">±1.2</text>
<text x="381.2" y="161.6">1000 UP TO 2000</text>
<text x="381.7" y="157.4">315 UP TO 1000</text>
<text x="402.4" y="161.6">±3</text>
<text x="402.5" y="157.4">±2</text>
<text x="383.7" y="165.9">OVER 2000</text>
<text x="402.5" y="165.9">±4</text>
<text x="383.2" y="178.8">10 UP TO 50</text>
<text x="384.8" y="174.5">UP TO 10</text>
<text x="400.3" y="178.8">±0°30'</text>
<text x="401.9" y="174.6">±1°</text>
<text x="383" y="183">50 UP TO 120</text>
<text x="400.3" y="183.1">±0°20'</text>
<text x="382.2" y="187.3">120 UP TO 400</text>
<text x="400.3" y="187.3">±0°10'</text>
<text x="383.5" y="195.9">0.5 UP TO 3</text>
<text x="401.4" y="196">±0.1</text>
<text x="384.2" y="200.1">3 UP TO 6</text>
<text x="401.4" y="200.2">±0.1</text>
<text x="382.6" y="208.7">30 UP TO 120</text>
<text x="383.7" y="204.4">6 UP TO 30</text>
<text x="401.4" y="208.7">±0.3</text>
<text x="401.4" y="204.4">±0.2</text>
<text x="382" y="213">120 UP TO 315</text>
<text x="401.4" y="212.9">±0.5</text>
<text x="381" y="221.4">1000 UP TO 2000</text>
<text x="381.6" y="217.2">315 UP TO 1000</text>
<text x="401.4" y="221.4">±1.2</text>
<text x="401.4" y="217.2">±0.8</text>
<text x="383.7" y="225.7">OVER 2000</text>
<text x="402.4" y="225.7">±2</text>
<text x="289.5" y="262.3">IZBP</text>
</g>
<g font-size="2.1">
<text x="383.3" y="109.1">UNSPECIFIED TOL.(FAB)</text>
<text x="384.3" y="111.4">FOR ANGULAR IN mm.</text>
<text x="383.4" y="130.6">UNSPECIFIED TOL.(FAB)</text>
<text x="385.4" y="133">FOR LINEAR IN mm.</text>
<text x="383.4" y="169">UNSPECIFIED TOL.(M/C)</text>
<text x="384.3" y="171.4">FOR ANGULAR IN mm.</text>
<text x="383.4" y="190.5">UNSPECIFIED TOL.(M/C)</text>
<text x="385.4" y="192.8">FOR LINEAR IN mm.</text>
<text x="7.2" y="286.3" transform="rotate(-90 7.2 286.3)">\\parienggnew\ExDM Uploding\PRS85\PRS85A281021.dft</text>
</g>
</svg>
